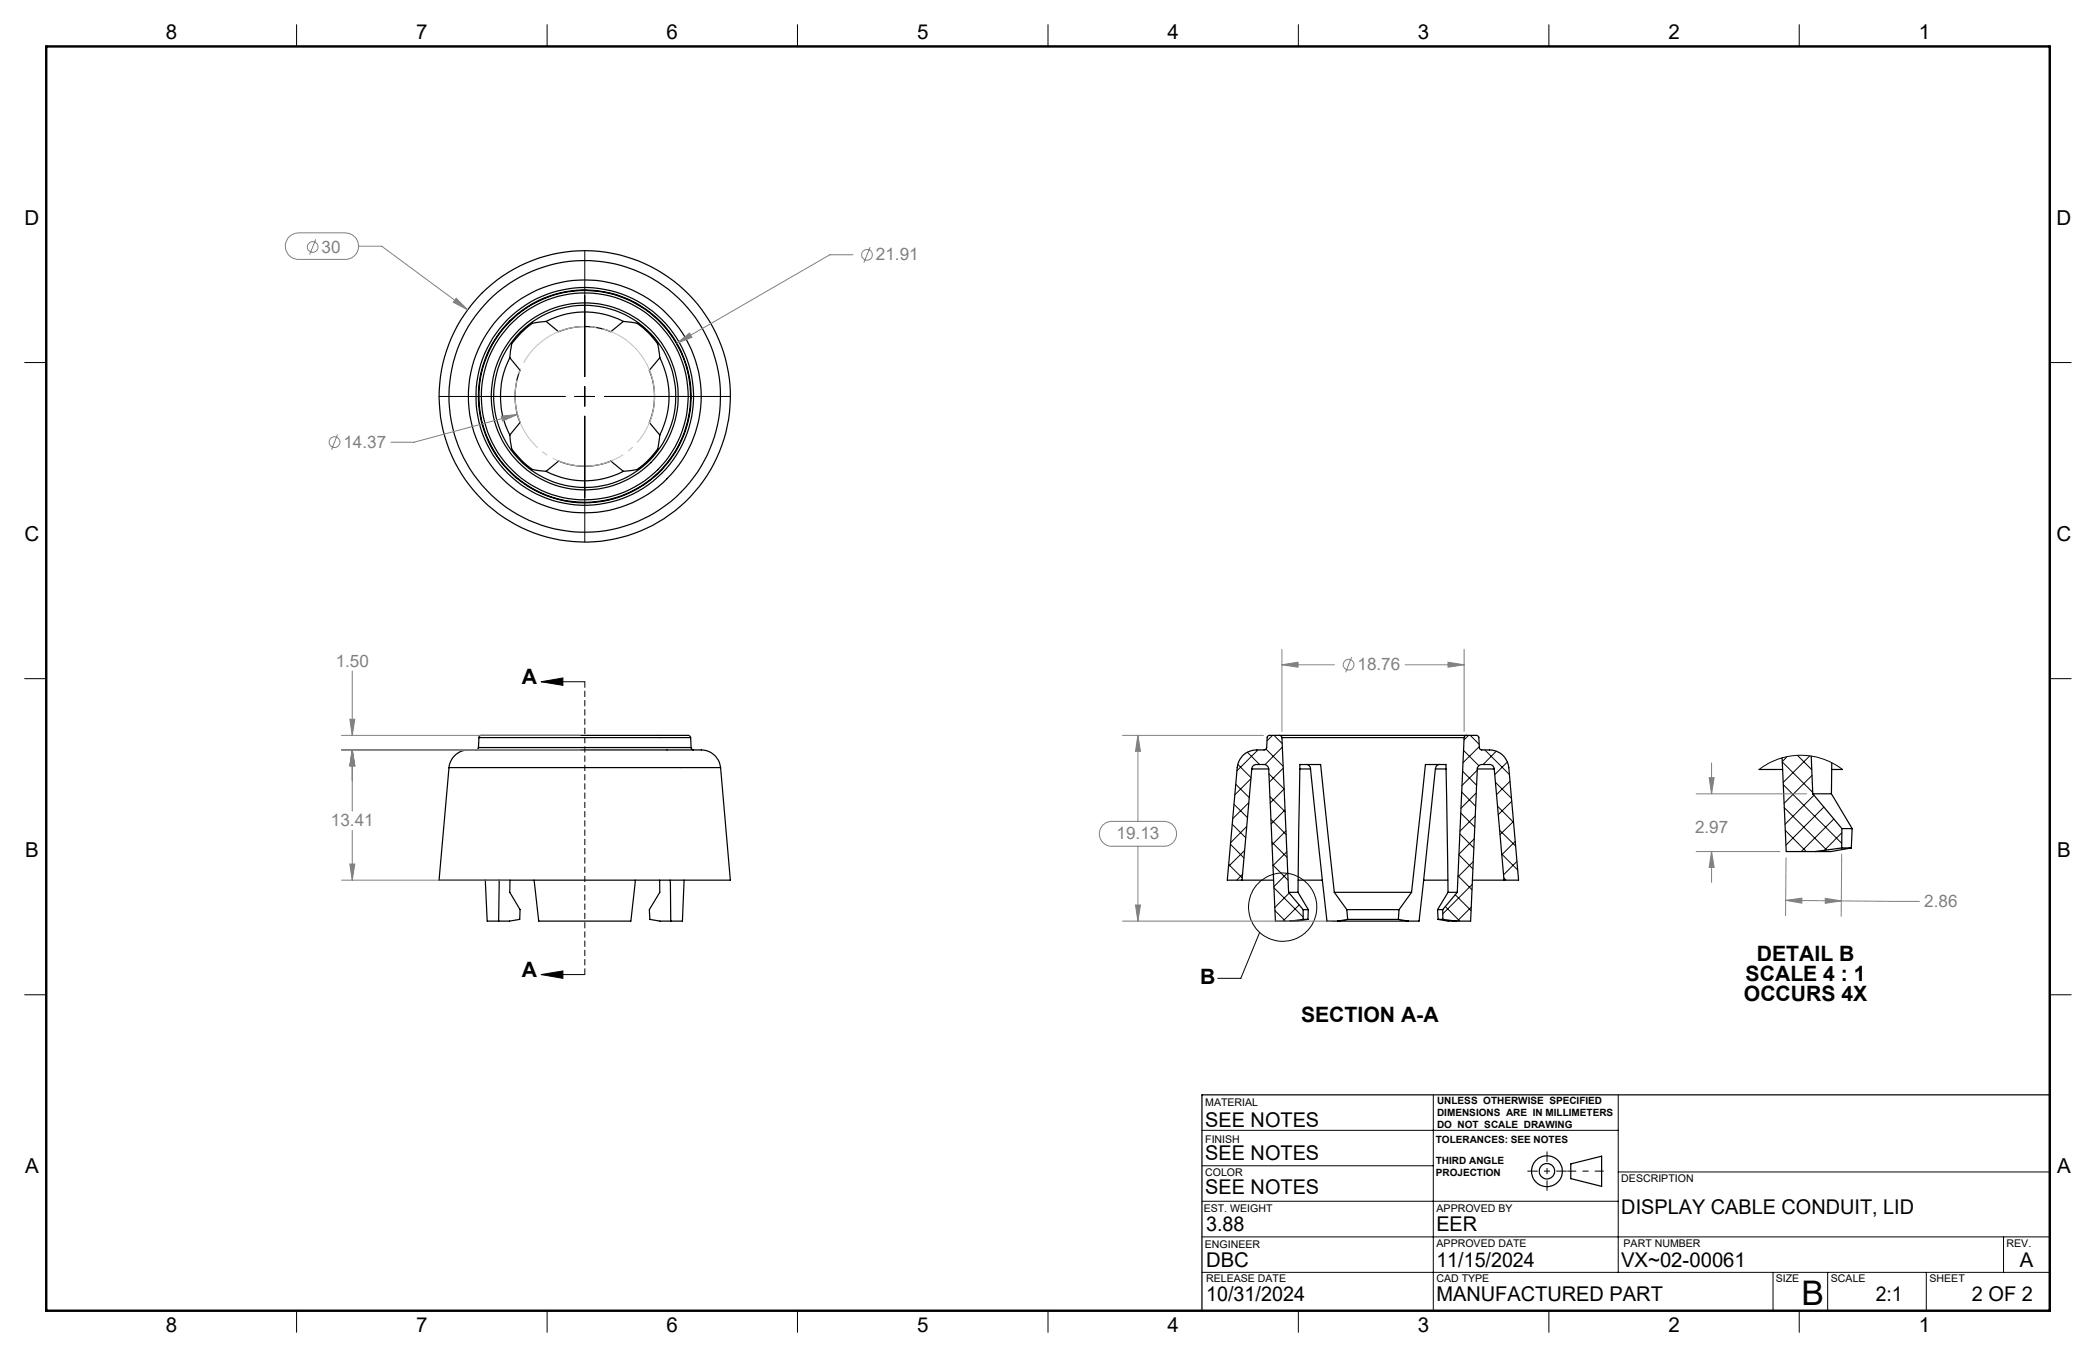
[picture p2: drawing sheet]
<svg xmlns="http://www.w3.org/2000/svg" width="432mm" height="279mm" viewBox="0 0 432 279" stroke-linecap="round" stroke-linejoin="round" font-family="sans-serif">
<g fill="none" stroke="#000" stroke-width=".25">
<path d="M105 73.7a17.5 17.5 0 0 0 0 15.9M105 73.7l2.1 2.5a14.5 14.5 0 0 0 0 10.8l-2.1 2.6M112.5 66.2a17.2 17.2 0 0 1 15.9 0M112.5 66.2l-1.4 .1a3.1 3.1 0 0 0-2.6 1.2l-1.6 1.6-1.5 1.7-.4 2.9M112.5 66.2l2.6 2.1a14.1 14.1 0 0 1 10.7 0l2.6-2.1M128.4 66.2l1.4 .1a3.1 3.1 0 0 1 2.7 1.2l2.1 2.1a2.99 2.99 0 0 1 1.1 2.6l.2 1.5M135.9 73.7a17.5 17.5 0 0 1 0 15.9M135.9 73.7l-2.1 2.5a14.1 14.1 0 0 1 0 10.8l2.1 2.6M105 89.6l.4 2.8a19.2 19.2 0 0 0 4.3 4.3l2.8 .3M112.5 97a17.2 17.2 0 0 0 15.9 0M112.5 97l2.6-2.1a14.1 14.1 0 0 0 10.7 0l2.6 2.1M135.9 89.6l-.2 1.4a2.99 2.99 0 0 1-1.1 2.6l-2.1 2.1a3.1 3.1 0 0 1-2.7 1.2l-1.4 .1"/>
<path d="M92.5 158a4.3 4.3 0 0 1 5.1-3.6h45.7a4.4 4.4 0 0 1 5.1 3.6M92.5 158l-2 23.2h60l-2.1-23.2M92.5 158h55.9M98.6 153.9l-.2 .4-.4 .1M98.6 153.9h43.8M98.7 151.9v-.3l.4-.2h42.8l.4 .5M98.7 151.9h43.6M98.7 151.9l-.1 2M142.3 151.9l.1 2M142.4 153.9l.1 .4 .4 .1M257.9 158.3a.96 .96 0 0 1 1-.9h1.5a1.03 1.03 0 0 1 1 1l1.3 31.3h3M257.9 158.3h3.5"/>
<path d="M257.9 158.3l-2 22.9M263.6 151.4l-2.3 .1-.2 .3-.2 2.1-.1 .4-.4 .1a4.9 4.9 0 0 0-4.6 1.5 4.1 4.1 0 0 0-.9 2.1l-2.1 23.2h3.1M263.6 151.4l.3 .2 .2 .3M263.6 151.4h38.5M264.1 151.9h37.5M264.1 151.9l1.4 31.8M267.8 158.3h2.2M269.2 157.4a.85 .85 0 0 1 .8 1l3.4 31.3h2.2M295.7 158.3h2.2M296.5 157.4a.84 .84 0 0 0-.8 1l-3.4 31.3h-2.2M301.6 151.9l-1.4 31.8M302.1 151.4l2.3 .1 .3 .4 .1 2.1 .1 .3 .4 .1a4.9 4.9 0 0 1 4.7 1.5 4.1 4.1 0 0 1 .8 2.1l2 23.2h-3"/>
<path d="M302.1 151.4l-.3 .1-.2 .4M304.3 158.3h3.5M307.8 158.3a.96 .96 0 0 0-1-.9h-1.5a.96 .96 0 0 0-1 1l-1.3 31.3h-3M307.8 158.3l2 22.9M362.4 158.4h4.8M367.1 156l.9 19.3h6M373.1 155.7l.4 7.7M377.4 158.4h2.2M377.4 157.1l-.1 6.3M373.5 163.4h3.8M373.5 163.4l5.9 7.2M377.3 163.4l4.3 7.2"/>
<path d="M379.4 174.6h2M379.4 174.6l-5.4 .7M379.4 170.6h2.2M379.4 170.6v4M381.4 174.6l-4.2 .7h-3.2M381.6 170.6l-.2 4M100 181.2l.4 8.5h2.3M102.8 181.2l-.1 8.5M105.1 181.2l-.1 2.5 2.1 3.6v2l-2.1 .4h-2.3M110 181.2l1 8.5h19l.9-8.5M135.9 181.2v2.5l-2.1 3.6 .1 2 2.1 .4h2.2M138.1 181.2l.1 8.5"/>
<path d="M140.9 181.2l-.3 8.5h-2.4M255.9 181.2h6.5M265.5 183.7h1.9M265.5 183.7l3 3.6M267.4 183.7l.4-26.3h4.3l2.8 26.3M267.4 183.7l2.1 3.6M267.4 181.2h5M268.5 187.3h1M268.5 189.3h1M268.5 189.3l-2.8 .4M268.5 187.3v2M269.5 189.3l-2.2 .4h-1.6"/>
<path d="M269.5 187.3v2M274.9 183.7h15.9M274.9 183.7l2.6 3.6M275.6 189.7h14.5M277.5 187.3h10.7M277.5 187.3l.1 2M277.6 189.3h10.5M277.6 189.3l-2 .4M288.1 189.3l2 .4M288.2 187.3l-.1 2M290.8 183.7l2.9-26.3h4.2l.4 26.3M290.8 183.7l-2.6 3.6"/>
<path d="M293.3 181.2h5M296.2 187.3h1M296.2 187.3l.1 2M296.3 189.3h1M296.3 189.3l2 .4h1.7M297.2 187.3l.1 2M297.3 189.3l2.7 .4M298.3 183.7h1.9M298.3 183.7l-2.1 3.6M300.2 183.7l-3 3.6M303.3 181.2h6.5M323.6 239.6l6.4-1.5v6.2l-6.4-1.6z"/>
<path d="M422.3 225.4h-174.7v44.5"/>
<circle cx="120.5" cy="81.6" r="21.9"/>
<circle cx="120.5" cy="81.6" r="28"/>
<circle cx="120.5" cy="81.6" r="18.8"/>
<circle cx="120.5" cy="81.6" r="30"/>
<circle cx="120.5" cy="81.6" r="24"/>
<circle cx="120.5" cy="81.6" r="22.4"/>
<circle cx="120.5" cy="81.6" r="19.3"/>
<circle cx="120.5" cy="81.6" r="21.8"/>
<circle cx="120.5" cy="81.6" r="21.3"/>
<circle cx="318.7" cy="241.1" r="3.2"/>
<circle cx="318.7" cy="241.2" r="1.6"/>
</g>
<g fill="none" stroke="#000" stroke-width=".21">
<path d="M61.1 5.1v4.5M112.7 5.1v4.5M164.3 5.1v4.5M215.9 5.1v4.5M267.5 5.1v4.5M319.1 5.1v4.5M370.7 5.1v4.5M120.5 51.6v25.9M5.1 74.6h4.4M120.5 79.6v4M422.3 74.6h4.4M90.5 81.6h25.9"/>
<path d="M118.4 81.6h4.1M120.5 85.7v25.9M124.5 81.6h26M5.1 139.7h4.4M422.3 139.7h4.4M111.5 140.4l4.5-.8v1.5zM111.5 140.4h9M255 157.4l2.7 2.7M257 154.9l2.5 2.5M259.2 154.4l-4.4 4.3M260.8 154.2l3.5 3.6M261.4 159.3l3.1 3.2-2.8 2.8"/>
<path d="M262.1 151.4l-1.1 1.1M262.5 151.4l1.6 1.7M264.2 153.8l-3.6 3.6M264.4 158.2l-2.9 2.8M301.3 158.8l2.9 2.9M301.5 154.5l3.2 3.2M302.5 151.4l-.9 1M302.9 151.4l1.8 1.8M304.3 158.6l-3.1 3.1M304.8 153.7l-3.4 3.4M305.9 154.4l5 5.1M308.3 154.7l-2.8 2.7"/>
<path d="M310.6 156.9l-2.7 2.6M362.4 158.4l1.8-1.2 2.1-.9 2.2-.6 1.9-.2 2.9 .2 2 .5 1.8 .7 2.5 1.5M367.2 156.9l6.3 6.3M368.2 155.8l-1 1M370.3 155.5l2.9 3M372.8 155.6l-5.5 5.5M373.3 159.7l-5.8 5.7M253.1 178l2.8 2.8M253.5 173.8l2.8 2.8M253.9 169.7l2.7 2.8M254.2 165.6l2.8 2.7M254.6 161.5l2.8 2.7"/>
<path d="M256.4 175.1l-3.3 3.3M256.8 170.2l-3.3 3.3M257.2 165.3l-3.2 3.3M257.7 160.3l-3.3 3.4M261.6 164l3.2 3.1M261.8 168.7l3.2 3.1M262 173.4l3.1 3.1M262.2 178.1l3.2 3.1M264.7 166.8l-2.8 2.9M264.9 171.1l-2.9 2.9M265.1 175.4l-2.9 2.9M265.3 179.7l-2.9 2.9"/>
<path d="M300.6 176l2.8 2.9M300.7 171.7l2.9 2.9M300.9 167.4l2.9 2.9M301.1 163.1l2.9 2.9M303.5 177.4l-3.1 3.2M303.7 172.7l-3.1 3.2M303.9 168l-3.1 3.1M304.1 163.3l-3.1 3.1M308.1 161.1l3.3 3.3M308.5 166l3.3 3.3M308.9 170.9l3.3 3.3M309.4 175.8l3.3 3.3"/>
<path d="M311.1 160.9l-2.8 2.7M311.4 165l-2.8 2.7M311.8 169.1l-2.8 2.8M312.1 173.2l-2.7 2.8M312.5 177.4l-2.8 2.7M367.4 161.6l12 12M367.6 166.3l8.7 8.7M367.8 171l4.3 4.3M373.7 163.7l-6 6M375.7 166.2l-7.8 7.8M377.8 168.6l-6.7 6.7M379.4 171.4l-3.6 3.7"/>
<path d="M256 180l-1.2 1.2M259.5 192l-3.9 9.4h-4.7M262.4 182.8l6.1 6M262.6 187.5l2.2 2.2M265.6 183.9l-3 3M267.7 186.3l-3.4 3.4M297.7 186.7l3 3M299.8 184.2l3.3 3.3M300.4 180.3l2.8 2.9M303.1 186.8l-2.9 2.9M303.3 182.1l-6.1 6.1M309.8 180.8l.5 .4"/>
<path d="M5.1 204.8h4.4M111.5 200.7l4.5-.8v1.5zM111.5 200.7h9M422.3 204.8h4.4M247.6 232.7h85.8M295.3 225.4v44.5M333.4 225.4v36.6M247.6 254.7h174.7M247.6 247.3h85.8M247.6 240h47.7M333.4 241.3h88.9M412.7 254.7v7.3"/>
<path d="M61.1 269.9v4.4M112.7 269.9v4.4M164.3 269.9v4.4M215.9 269.9v4.4M247.6 262h174.7M267.5 269.9v4.4M319.1 269.9v4.4M365.3 262v7.9M370.7 269.9v4.4M376.5 262v7.9M396.8 262v7.9"/>
<circle cx="264.3" cy="186.8" r="7"/>
</g>
<g fill="none" stroke="#808080" stroke-width=".21">
<path d="M59.4 48.9a3 3 0 0 1 2.1-1h9.6a2.73 2.73 0 0 1 2.8 2.8 2.73 2.73 0 0 1-2.8 2.7h-9.6a2.75 2.75 0 0 1-2.4-1.6 2.75 2.75 0 0 1 .3-2.9zM65.1 49.3l-1.3 3.1M73.9 50.7h4.7l17.7 13.1M175.7 52.5h-4.7l-31.5 18.2M179.2 50.9l-1.2 3.1M94 61.4l2.3 2.4-2.9-1.6zM139.5 70.7l2.6-2.1 .5 .9zM69.5 89.5l-1.2 3.1M103.3 85.7l3.3-.4-3.1 1.4zM106.6 85.3l-21.3 5.8h-4.8M72.6 138.1v13.3M264.1 136.9l3.3-.6v1.1z"/>
<path d="M264.1 133.7v16.9M264.1 136.9h10.8M278.4 135.3l-1.2 3.1M289.5 136.9h12.1M298.3 136.3l3.3 .6-3.3 .5zM301.6 133.7v16.9M70.3 154.4h49.3M70.3 151.4h49.3M72.1 148.1h1l-.5 3.3zM72.6 154.4l.5 3.3h-1zM72.6 154.4v12.6M231.2 151.4h29.1"/>
<path d="M234.4 151.4l.5 3.3h-1zM234.4 151.4v17.7M352.6 157.1v6.3M72.1 177.9h1l-.5 3.3zM72.6 171v10.2M227.2 169.9a2.57 2.57 0 0 1 1.8-.8h10.8a2.56 2.56 0 0 1 2.6 2.6 2.56 2.56 0 0 1-2.6 2.5h-10.8a2.57 2.57 0 0 1-2.3-1.5 2.57 2.57 0 0 1 .5-2.8zM234.4 174.2v15.5M349.4 163.4h22.8M349.4 175.3h17.3M352.1 160.1h1l-.5 3.3zM352.6 175.3l.5 3.3h-1zM352.6 175.3v6.4"/>
<path d="M367.9 176.6l-.1 12M379.4 175.9l-.1 12.8M70.3 181.2h34.6M231.2 189.7h43.1M233.9 186.3h1l-.5 3.4zM367.9 185.4l3.3-.5v1zM367.9 185.4l11.4 .1M376 185l3.3 .5-3.3 .5zM379.3 185.5l16.1 .1"/>
<circle cx="64.4" cy="50.9" r="1.09"/>
<circle cx="178.6" cy="52.5" r="1.1"/>
<circle cx="68.9" cy="91" r="1.1"/>
<circle cx="277.8" cy="136.9" r="1.11"/>
</g>
<path d="M134.2 77.4a14.4 14.4 0 0 0-24-5.9 14.4 14.4 0 0 0 6.4 23.9 14.4 14.4 0 0 0 17.9-17l-.3-1" fill="none" stroke="#c0c0c0" stroke-width=".21" stroke-dasharray="15.2 1.3 1.3 1.3" stroke-dashoffset=".6" stroke-linecap="butt"/>
<path d="M120.5 140.3v60.4" fill="none" stroke="#000" stroke-width=".21" stroke-dasharray="1.3 .6" stroke-linecap="butt"/>
<path d="M330.4 241.1h-7.5" fill="none" stroke="#000" stroke-width=".21" stroke-dasharray="15.2 1.3 1.3 1.3" stroke-dashoffset="13.4" stroke-linecap="butt"/>
<path d="M318.7 237.1v8.1M314.7 241.1h8.1" fill="none" stroke="#000" stroke-width=".21" stroke-dasharray="15.2 1.3 1.3 1.3" stroke-dashoffset="13.1" stroke-linecap="butt"/>
<path d="M9.5 9.6h412.8v260.3h-412.8z" fill="none" stroke="#000" stroke-width=".5"/>
<path d="M111.5 140.4l4.5-.8v1.5zM111.5 200.7l4.5-.8v1.5z" fill="#000"/>
<path d="M72.6 154.4l.5 3.3h-1zM72.1 177.9h1l-.5 3.3zM72.1 148.1h1l-.5 3.3zM72.6 154.4l.5 3.3h-1zM139.5 70.7l3.1-1.2-.5-.9zM94 61.4l-.6 .8 2.9 1.6zM103.3 85.7l.2 1 3.1-1.4zM234.4 151.4l.5 3.3h-1zM233.9 186.3h1l-.5 3.4zM298.3 136.3l3.3 .6-3.3 .5zM264.1 136.9l3.3-.6v1.1zM352.1 160.1h1l-.5 3.3zM352.6 175.3l.5 3.3h-1zM376 185l3.3 .5-3.3 .5zM367.9 185.4l3.3-.5v1z" fill="#808080"/>
<text font-size="7" x="371.2" y="268.7">B</text>
<g font-size="4.4">
<text x="107.5" y="140.9">A</text>
<text x="361.9" y="197.8">DETAIL B</text>
<text x="107.5" y="201.2">A</text>
<text x="247.3" y="202.5">B</text>
<text x="359.6" y="202">SCALE 4 : 1</text>
<text x="359.3" y="206.2">OCCURS 4X</text>
<text x="268" y="210.3">SECTION A-A</text>
</g>
<g font-size="4.2">
<text x="34.1" y="8.1">8</text>
<text x="85.7" y="8.1">7</text>
<text x="137.3" y="8.1">6</text>
<text x="188.9" y="8.1">5</text>
<text x="240.5" y="8.1">4</text>
<text x="292.1" y="8.1">3</text>
<text x="343.7" y="8.1">2</text>
<text x="395.3" y="8.1">1</text>
<text x="5.1" y="46.4">D</text>
<text x="423.7" y="46.4">D</text>
<text x="5.1" y="111.4">C</text>
<text x="423.7" y="111.4">C</text>
<text x="5.2" y="176.5">B</text>
<text x="423.8" y="176.5">B</text>
<text x="248.3" y="232">SEE NOTES</text>
<text x="248.3" y="238.9">SEE NOTES</text>
<text x="5.2" y="241.6">A</text>
<text x="248.3" y="245.9">SEE NOTES</text>
<text x="423.8" y="241.6">A</text>
<text x="334" y="249.9">DISPLAY CABLE CONDUIT, LID</text>
<text x="248.5" y="253.4">3.88</text>
<text x="295.9" y="253.4">EER</text>
<text x="248.5" y="260.8">DBC</text>
<text x="295.9" y="260.8">11/15/2024</text>
<text x="334" y="260.8">VX~02-00061</text>
<text x="416.1" y="260.9">A</text>
<text x="248.5" y="267.9">10/31/2024</text>
<text x="295.9" y="267.9">MANUFACTURED PART</text>
<text x="386.5" y="267.9">2:1</text>
<text x="406.2" y="267.9">2 OF 2</text>
<text x="34.1" y="274.2">8</text>
<text x="85.7" y="274.2">7</text>
<text x="137.3" y="274.2">6</text>
<text x="188.9" y="274.2">5</text>
<text x="240.5" y="274.2">4</text>
<text x="292.1" y="274.2">3</text>
<text x="343.7" y="274.2">2</text>
<text x="395.3" y="274.2">1</text>
</g>
<g font-size="3.5" fill="#808080">
<text x="66.3" y="52">30</text>
<text x="180.5" y="53.6">21.91</text>
<text x="70.8" y="92.2">14.37</text>
<text x="69.2" y="137.4">1.50</text>
<text x="279.7" y="138">18.76</text>
<text x="68.2" y="170.1">13.41</text>
<text x="230" y="172.8">19.13</text>
<text x="349.2" y="171.5">2.97</text>
<text x="396.4" y="186.8">2.86</text>
</g>
<g font-size="2.2">
<text x="248.3" y="227.6">MATERIAL</text>
<text x="248.3" y="235.3">FINISH</text>
<text x="248.3" y="242.1">COLOR</text>
<text x="334" y="243.4">DESCRIPTION</text>
<text x="248" y="249.5">EST. WEIGHT</text>
<text x="296" y="249.5">APPROVED BY</text>
<text x="248.2" y="257">ENGINEER</text>
<text x="296" y="256.8">APPROVED DATE</text>
<text x="334.5" y="256.8">PART NUMBER</text>
<text x="413.4" y="256.8">REV.</text>
<text x="248.5" y="264">RELEASE DATE</text>
<text x="295.9" y="264">CAD TYPE</text>
<text x="365.8" y="264">SIZE</text>
<text x="377.2" y="264">SCALE</text>
<text x="397.5" y="264">SHEET</text>
</g>
<g font-size="2.1">
<text x="296.1" y="227.3">UNLESS OTHERWISE SPECIFIED</text>
<text x="296.1" y="229.8">DIMENSIONS ARE IN MILLIMETERS</text>
<text x="296.1" y="232.3">DO NOT SCALE DRAWING</text>
<text x="295.8" y="235.3">TOLERANCES: SEE NOTES</text>
<text x="295.8" y="239.6">THIRD ANGLE</text>
<text x="295.8" y="242.1">PROJECTION</text>
</g>
</svg>
